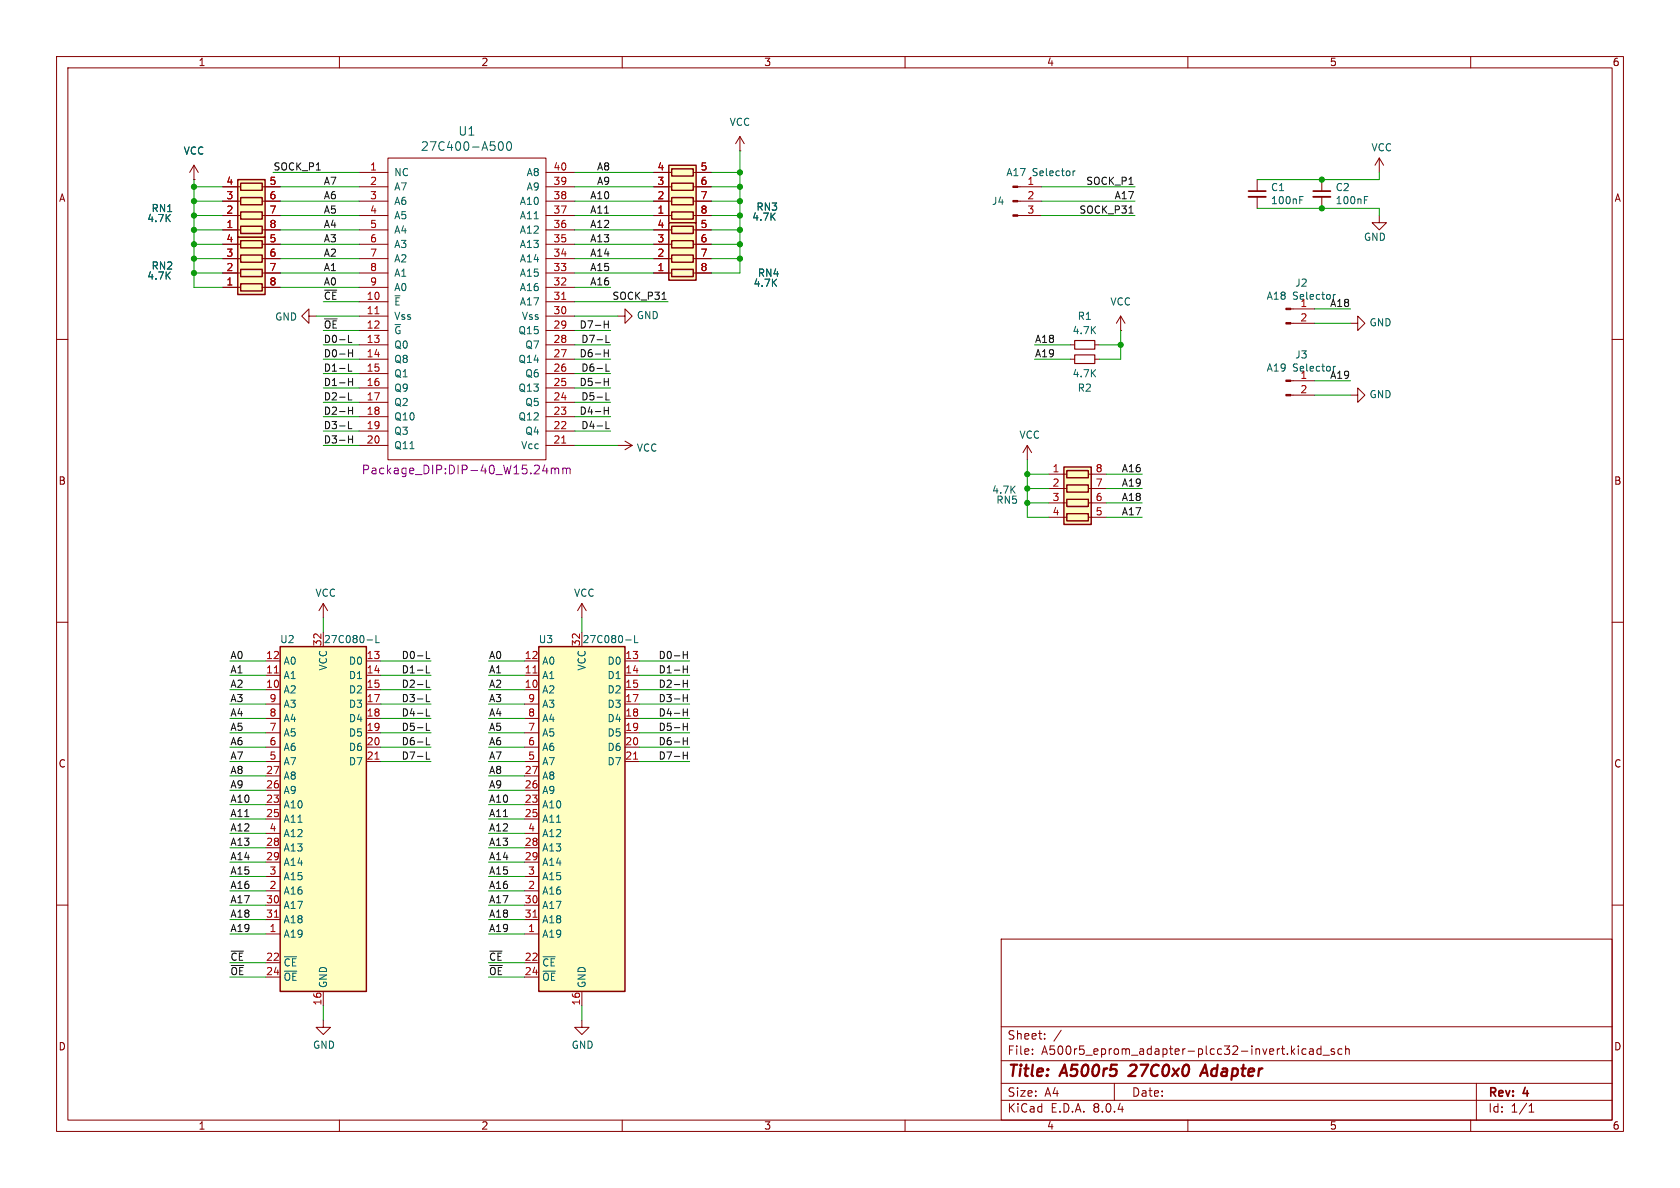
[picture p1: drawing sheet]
<svg xmlns="http://www.w3.org/2000/svg" width="297mm" height="210mm" viewBox="0 0 297 210" stroke-linecap="round" stroke-linejoin="round" font-family="sans-serif">
<g fill="none" stroke="#840000" stroke-width=".18">
<path d="M10 10h277v190h-277zM12 12h273v186h-273zM60 10v2M110 10v2M160 10v2M210 10v2M260 10v2M10 60h2M285 60h2M10 110h2M285 110h2M10 160h2"/>
<path d="M285 160h2M177 166h108v32h-108zM60 198v2M110 198v2M160 198v2M177 194.5h108M177 191.5h108M177 187.5h108M177 181.5h108M182.5 186.3v.1M182.5 185.5v.1M184.7 183.6v.1"/>
<path d="M184.7 182.8v.1M187.6 182.1l-1.3 2M197 191.5v3M210 198v2M229.5 184.9v.1M229.5 185.4v1M230.9 185.5l-.4-.1-.3 .3v.4l.1 .2h.6M231.5 185.5h.6l.1 .9M232.2 185.8h-.5a.29 .29 0 0 0-.2 .3 .29 .29 0 0 0 .2 .3l.5-.1M233.5 185.5l-.4-.1-.3 .3v.4l.2 .2h.5M233.5 184.9v1.5M233.9 186.5h1.1"/>
<path d="M235.9 185.5l-.4-.1-.2 .2 .1 .2 .5 .2v.3h-.6M237.2 185.5l-.4-.1-.3 .3v.4l.2 .2h.5M237.9 185.5l.2-.1 .4 .1v.9M237.9 184.9v1.5M260 198v2M261 191.5v6.5M270.3 196.6h.9M270.3 195.5l.4-.4v1.5"/>
</g>
<path d="M200.8 189.1l-1.3 1.1h1.2M212.2 190.2l.9-2 .4 2M212.4 189.6h1" fill="none" stroke="#840000" stroke-width=".4"/>
<path d="M49.5 114.3h15.3v61h-15.3z" fill="#ffffc2"/>
<path d="M49.5 114.3h15.3v61h-15.3z" fill="none" stroke="#840000" stroke-width=".25"/>
<g fill="none" stroke="#840000" stroke-width=".18">
<path d="M34.3 31.8h.1M34.3 29.2l-.8 1.3M34.3 29.2v2.6M34.3 29.2l.8 1.3M63.5 30.5h5.1M63.5 33h5.1M63.5 35.6h5.1M63.5 38.1h5.1M68.6 27.9h27.9v53.4h-27.9zM96.5 30.5h5.1M96.5 33h5.1M96.5 35.6h5.1"/>
<path d="M96.5 38.1h5.1M63.5 53.3h5.1M63.5 55.9h5.1M63.5 58.4h5.1M63.5 50.8h5.1M63.5 48.3h5.1M63.5 45.7h5.1M63.5 43.2h5.1M63.5 40.6h5.1M96.5 53.3h5.1M96.5 55.9h5.1M96.5 58.4h5.1"/>
<path d="M96.5 50.8h5.1M96.5 48.3h5.1M96.5 45.7h5.1M96.5 43.2h5.1M96.5 40.6h5.1M63.5 61h5.1M63.5 63.5h5.1M63.5 66h5.1M63.5 68.6h5.1M63.5 71.1h5.1M63.5 73.7h5.1M63.5 76.2h5.1"/>
<path d="M63.5 78.7h5.1M96.5 61h5.1M96.5 63.5h5.1M96.5 66h5.1M96.5 68.6h5.1M96.5 71.1h5.1M96.5 73.7h5.1M96.5 76.2h5.1M96.5 78.7h5.1M109.2 78.7h2.6M110.5 78l1.3 .7M111.8 78.7l-1.3 .8"/>
<path d="M47 119.4h2.5M47 116.8h2.5M57.1 106.7v2.5M57.1 111.8v2.5M57.1 106.7l-.7 1.3M57.1 106.7l.8 1.3M64.8 119.4h2.5M64.8 116.8h2.5M102.9 106.7l-.8 1.3M102.9 106.7v2.5M102.9 106.7l.7 1.3M47 121.9h2.5"/>
<path d="M47 124.5h2.5M47 127h2.5M47 129.5h2.5M47 132.1h2.5M47 134.6h2.5M47 139.7h2.5M47 137.2h2.5M64.8 121.9h2.5M64.8 124.5h2.5M64.8 127h2.5M64.8 129.5h2.5M64.8 132.1h2.5"/>
<path d="M64.8 134.6h2.5M47 157.5h2.5M47 142.2h2.5M47 144.8h2.5M47 149.9h2.5M47 152.4h2.5M47 154.9h2.5M47 147.3h2.5M47 165.1h2.5M47 170.2h2.5M47 172.7h2.5M47 160h2.5"/>
<path d="M47 162.6h2.5M57.1 175.3v2.5M57.1 180.3v1.3h1.3l-1.3 1.3-1.2-1.3h1.2M102.9 180.3v1.3h1.2l-1.2 1.3-1.3-1.3h1.3"/>
</g>
<path d="M66.3 55.5h.7M99.3 52.9h.7M99.3 78.3h.7M48.5 119h.7M66.3 134.2h.7M48.5 162.1h.7" fill="none" stroke="#a90000" stroke-width=".18"/>
<path d="M88.3 25.1h.2a.83 .83 0 0 1 .6 .6 .83 .83 0 0 1-.3 .8l-.2 .1a.83 .83 0 0 1-.6-.7 .83 .83 0 0 1 .3-.8zM89.8 25.1h.1a.83 .83 0 0 1 .6 .6 .83 .83 0 0 1-.3 .8l-.1 .1a.83 .83 0 0 1-.6-.7 .83 .83 0 0 1 .3-.8zM64.9 113.1h1M66.5 112.3v1.3h.6" fill="none" stroke="#006464" stroke-width=".18"/>
<path d="M95.9 83.2h1M97.5 82.7v1.1M97.5 82.9l.4-.2 .2 .3M98.1 83l.2-.3 .4 .1 .1 1M98.1 83v.8M99.5 82.9l.4-.2 .2 .3M99.5 82.7v1.1M100.1 83l.3-.3 .3 .1 .1 1M100.1 83v.8" fill="none" stroke="#840084" stroke-width=".18"/>
<path d="M95.2 114.3h15.3v61h-15.3z" fill="#ffffc2"/>
<path d="M95.2 114.3h15.3v61h-15.3z" fill="none" stroke="#840000" stroke-width=".25"/>
<g fill="none" stroke="#840000" stroke-width=".18">
<path d="M92.7 119.4h2.5M92.7 116.8h2.5M102.9 111.8v2.5M110.5 119.4h2.5M110.5 116.8h2.5M92.7 121.9h2.5M92.7 124.5h2.5M92.7 127h2.5M92.7 129.5h2.5M92.7 132.1h2.5M92.7 134.6h2.5M92.7 139.7h2.5"/>
<path d="M92.7 137.2h2.5M110.5 121.9h2.5M110.5 124.5h2.5M110.5 127h2.5M110.5 129.5h2.5M110.5 132.1h2.5M110.5 134.6h2.5M92.7 157.5h2.5M92.7 142.2h2.5M92.7 144.8h2.5M92.7 149.9h2.5M92.7 152.4h2.5"/>
<path d="M92.7 154.9h2.5M92.7 147.3h2.5M92.7 165.1h2.5M92.7 170.2h2.5M92.7 172.7h2.5M92.7 160h2.5M92.7 162.6h2.5M102.9 175.3v2.5"/>
</g>
<path d="M94.2 119h.7M112 134.2h.7M94.2 162.1h.7" fill="none" stroke="#a90000" stroke-width=".18"/>
<path d="M110.6 113.1h1M112.2 112.3v1.3h.6" fill="none" stroke="#006464" stroke-width=".18"/>
<path d="M42 41.9h4.9v10.2h-4.9z" fill="#ffffc2"/>
<path d="M42 41.9h4.9v10.2h-4.9zM42.5 50.2h3.9v1.2h-3.9zM42.5 47.6h3.9v1.3h-3.9zM42.5 45.1h3.9v1.3h-3.9zM42.5 42.5h3.9v1.3h-3.9z" fill="none" stroke="#840000" stroke-width=".25"/>
<path d="M39.4 50.8h3.1M39.4 48.3h3.1M39.4 45.7h3.1M39.4 43.2h3.1M46.4 50.8h3.1M46.4 48.3h3.1M46.4 45.7h3.1M46.4 43.2h3.1" fill="none" stroke="#840000" stroke-width=".18"/>
<path d="M42 31.8h4.9v10.1h-4.9z" fill="#ffffc2"/>
<path d="M42 31.8h4.9v10.1h-4.9zM42.5 37.5h3.9v1.2h-3.9zM42.5 34.9h3.9v1.3h-3.9zM42.5 32.4h3.9v1.3h-3.9zM42.5 40h3.9v1.3h-3.9z" fill="none" stroke="#840000" stroke-width=".25"/>
<path d="M39.4 38.1h3.1M39.4 35.6h3.1M39.4 33h3.1M46.4 38.1h3.1M46.4 35.6h3.1M46.4 33h3.1M39.4 40.6h3.1M46.4 40.6h3.1" fill="none" stroke="#840000" stroke-width=".18"/>
<path d="M188.1 82.6h4.8v10.1h-4.8z" fill="#ffffc2"/>
<path d="M188.1 82.6h4.8v10.1h-4.8zM188.6 83.2h3.8v1.3h-3.8zM188.6 85.7h3.8v1.3h-3.8zM188.6 88.3h3.8v1.2h-3.8zM188.6 90.8h3.8v1.3h-3.8z" fill="none" stroke="#840000" stroke-width=".25"/>
<g fill="none" stroke="#840000" stroke-width=".18">
<path d="M222.2 31.8v2M222.2 34.8v2M233.7 31.8v2M233.7 34.8v2M243.8 38.1v1.3h1.3l-1.3 1.2-1.2-1.2h1.2M243.8 27.9l-.7 1.3M243.8 27.9v2.6M243.8 27.9l.8 1.3M54.6 55.9v-1.3l-1.3 1.3 1.3 1.3v-1.3h1.3M109.2 55.9h1.3v-1.3l1.3 1.3-1.3 1.3v-1.3M228.2 57.2h4.2M228.2 54.6h4.2"/>
<path d="M238.8 57.2h1.2v-1.3l1.3 1.3-1.3 1.2v-1.2M181.6 78.7l-.8 1.3M181.6 78.7v2.6M181.6 78.7l.8 1.3M228.2 69.9h4.2M228.2 67.3h4.2M238.8 69.9h1.2v-1.3l1.3 1.3-1.3 1.2v-1.2M185.4 83.8h3.2M185.4 86.4h3.2M185.4 88.9h3.2M185.4 91.4h3.2M192.4 83.8h3.2"/>
<path d="M192.4 86.4h3.2M192.4 88.9h3.2M192.4 91.4h3.2"/>
</g>
<path d="M220.7 34.8h3.1M232.2 34.8h3" fill="none" stroke="#840000" stroke-width=".33"/>
<path d="M220.7 33.8h3.1M232.2 33.8h3" fill="none" stroke="#840000" stroke-width=".3"/>
<path d="M229.8 35.3h.4M229.8 34.7h.6M241.2 35.3h.4M241.2 34.7h.6M235.7 52.1v.8M236.1 52.1l-.4 .2M235.7 64.8v.8M236.1 64.8l-.4 .2" fill="none" stroke="#006464" stroke-width=".18"/>
<g fill="#840000" stroke="#840000" stroke-width=".18">
<path d="M227.3 57h.9v.3h-.9z"/>
<path d="M227.3 54.5h.9v.2h-.9z"/>
<path d="M227.3 69.7h.9v.3h-.9z"/>
<path d="M227.3 67.2h.9v.2h-.9z"/>
</g>
<path d="M118.2 29.2h4.9v10.2h-4.9z" fill="#ffffc2"/>
<path d="M118.2 29.2h4.9v10.2h-4.9zM118.7 37.5h3.9v1.2h-3.9zM118.7 34.9h3.9v1.3h-3.9zM118.7 32.4h3.9v1.3h-3.9zM118.7 29.8h3.9v1.3h-3.9z" fill="none" stroke="#840000" stroke-width=".25"/>
<path d="M115.6 38.1h3.1M115.6 35.6h3.1M115.6 33h3.1M115.6 30.5h3.1M122.6 38.1h3.1M122.6 35.6h3.1M122.6 33h3.1M122.6 30.5h3.1" fill="none" stroke="#840000" stroke-width=".18"/>
<path d="M118.2 39.4h4.9v10.1h-4.9z" fill="#ffffc2"/>
<path d="M118.2 39.4h4.9v10.1h-4.9zM118.7 47.6h3.9v1.3h-3.9zM118.7 45.1h3.9v1.3h-3.9zM118.7 42.5h3.9v1.3h-3.9zM118.7 40h3.9v1.3h-3.9z" fill="none" stroke="#840000" stroke-width=".25"/>
<g fill="none" stroke="#840000" stroke-width=".18">
<path d="M34.3 31.8h.1M39.4 38.1h2.5M39.4 35.6h2.5M39.4 33h2.5M47 38.1h2.5M47 35.6h2.5M47 33h2.5M115.6 38.1h2.5M115.6 35.6h2.5M115.6 33h2.5M115.6 30.5h2.5M123.2 38.1h2.5"/>
<path d="M123.2 35.6h2.5M123.2 33h2.5M123.2 30.5h2.5M130.8 26.7h.1M130.8 24.1l-.8 1.3M130.8 24.1v2.6M130.8 24.1l.8 1.3M179.9 38.1h4.2M179.9 35.6h4.2M179.9 33h4.2M39.4 48.3h2.5M39.4 45.7h2.5"/>
<path d="M39.4 43.2h2.5M39.4 40.6h2.5M39.4 50.8h2.5M47 48.3h2.5M47 45.7h2.5M47 43.2h2.5M47 40.6h2.5M47 50.8h2.5M115.6 48.3h3.1M115.6 45.7h3.1M115.6 43.2h3.1M115.6 40.6h3.1"/>
<path d="M122.6 48.3h3.1M122.6 45.7h3.1M122.6 43.2h3.1M122.6 40.6h3.1M198.1 58.4h.1M198.1 55.9l-.7 1.3M198.1 55.9v2.5M198.1 55.9l.8 1.3M189.2 61h.8M189.2 63.5h.8M193.5 61h.8M193.5 63.5h.8"/>
</g>
<g fill="#840000" stroke="#840000" stroke-width=".18">
<path d="M179.1 38h.8v.2h-.8z"/>
<path d="M179.1 35.4h.8v.3h-.8z"/>
<path d="M179.1 32.9h.8v.2h-.8z"/>
</g>
<path d="M189.7 30.2v.9M190.1 30.2l-.4 .3" fill="none" stroke="#006464" stroke-width=".18"/>
<path d="M190 60.2h3.5v1.5h-3.5zM190 62.7h3.5v1.6h-3.5z" fill="none" stroke="#840000" stroke-width=".2"/>
<g fill="none" stroke="#0f0f0f" stroke-width=".18">
<path d="M199.6 37.7h.7M61.6 59.3v1.2h.6M106.8 57.3h.7M107.1 59.3v1.2h.6M107.5 56.7v1.3M117 52.9h.8M61.6 62.4h.7M61.6 74.5v1.3h.6M61.6 77.7h.7M61.6 64.3v1.3h.6M61.6 69.4v1.3h.6M61.6 72.6h.7"/>
<path d="M61.6 67.5h.7M62.3 61.8v1.3M62.3 66.9v1.3M62.3 72v1.2M62.3 77v1.3M106.8 62.4h.7M106.8 72.6h.7M106.8 67.5h.7M107.1 64.3v1.3h.6M107.1 69.4v1.3h.6M107.1 74.5v1.3h.6M107.5 61.8v1.3"/>
<path d="M107.5 66.9v1.3M107.5 72v1.2M75.4 115.1v1.3h.6M75.4 117.7v1.3h.6M120.8 115.8h.7M120.8 118.3h.7M121.5 115.1v1.3M121.5 117.7v1.3M75.4 127.8v1.3h.6M75.4 120.2v1.3h.6M75.4 122.8v1.2h.6M75.4 125.3v1.3h.6"/>
<path d="M75.4 130.4v1.3h.6M75.4 132.9v1.3h.6M120.8 125.9h.7M120.8 128.5h.7M120.8 131h.7M120.8 133.5h.7M120.8 120.8h.7M120.8 123.4h.7M121.5 120.2v1.3M121.5 122.8v1.2M121.5 125.3v1.3M121.5 127.8v1.3"/>
<path d="M121.5 130.4v1.3M121.5 132.9v1.3"/>
</g>
<g fill="none" stroke="#009600" stroke-width=".18">
<path d="M34.3 38.1h5.1M34.3 31.8v19h5.1M34.3 35.6h5.1M34.3 33h5.1M48.3 30.5h15.2M49.5 38.1h14M49.5 35.6h14M49.5 33h14M101.6 38.1h14M101.6 35.6h14M101.6 33h14M101.6 30.5h14"/>
<path d="M125.7 38.1h5.1M125.7 35.6h5.1M125.7 33h5.1M125.7 30.5h5.1M130.8 26.7v21.6h-5.1M184.1 38.1h16.6M184.1 35.6h16.6M184.1 33h16.6M222.2 36.8h21.6v1.3M243.8 30.5v1.3h-21.6M34.3 40.6h5.1M34.3 48.3h5.1"/>
<path d="M34.3 45.7h5.1M34.3 43.2h5.1M49.5 40.6h14M49.5 50.8h14M49.5 48.3h14M49.5 45.7h14M49.5 43.2h14M55.9 55.9h7.6M57.1 58.4h6.4M57.1 53.3h6.4M101.6 58.4h6.3M101.6 40.6h14"/>
<path d="M101.6 50.8h6.3M101.6 48.3h14M101.6 45.7h14M101.6 43.2h14M101.6 53.3h16.5M101.6 55.9h7.6M125.7 40.6h5.1M125.7 45.7h5.1M125.7 43.2h5.1M198.1 58.4v5.1h-3.8M232.4 57.2h6.4M232.4 54.6h6.4"/>
<path d="M57.1 63.5h6.4M57.1 61h6.4M57.1 76.2h6.4M57.1 78.7h6.4M57.1 73.7h6.4M57.1 66h6.4M57.1 71.1h6.4M57.1 68.6h6.4M101.6 63.5h6.3M101.6 61h6.3M101.6 76.2h6.3M101.6 78.7h7.6"/>
<path d="M101.6 73.7h6.3M101.6 66h6.3M101.6 71.1h6.3M101.6 68.6h6.3M182.9 63.5h6.3M182.9 61h6.3M194.3 61h3.8M232.4 69.9h6.4M232.4 67.3h6.4M181.6 88.9h3.8M181.6 86.4h3.8M181.6 81.3v10.1h3.8"/>
<path d="M181.6 83.8h3.8M195.6 88.9h6.3M195.6 86.4h6.3M195.6 91.4h6.3M195.6 83.8h6.3M40.6 116.8h6.4M40.6 119.4h6.4M57.1 109.2v2.6M67.3 116.8h8.9M67.3 119.4h8.9M86.4 116.8h6.3M86.4 119.4h6.3"/>
<path d="M102.9 109.2v2.6M113 116.8h8.9M113 119.4h8.9M40.6 121.9h6.4M40.6 124.5h6.4M40.6 127h6.4M40.6 129.5h6.4M40.6 132.1h6.4M40.6 134.6h6.4M40.6 137.2h6.4M40.6 139.7h6.4M67.3 121.9h8.9"/>
<path d="M67.3 124.5h8.9M67.3 127h8.9M67.3 129.5h8.9M67.3 132.1h8.9M67.3 134.6h8.9M86.4 121.9h6.3M86.4 124.5h6.3M86.4 127h6.3M86.4 129.5h6.3M86.4 132.1h6.3M86.4 134.6h6.3M86.4 137.2h6.3"/>
<path d="M86.4 139.7h6.3M113 121.9h8.9M113 124.5h8.9M113 127h8.9M113 129.5h8.9M113 132.1h8.9M113 134.6h8.9M40.6 157.5h6.4M40.6 152.4h6.4M40.6 154.9h6.4M40.6 144.8h6.4M40.6 142.2h6.4"/>
<path d="M40.6 149.9h6.4M40.6 147.3h6.4M86.4 157.5h6.3M86.4 152.4h6.3M86.4 154.9h6.3M86.4 144.8h6.3M86.4 142.2h6.3M86.4 149.9h6.3M86.4 147.3h6.3M40.6 162.6h6.4M40.6 165.1h6.4M40.6 170.2h6.4"/>
<path d="M40.6 172.7h6.4M40.6 160h6.4M57.1 177.8v2.5M86.4 162.6h6.3M86.4 165.1h6.3M86.4 170.2h6.3M86.4 172.7h6.3M86.4 160h6.3M102.9 177.8v2.5"/>
</g>
<g fill="#009600" stroke="#009600" stroke-width=".18">
<circle cx="34.3" cy="40.6" r=".46"/>
<circle cx="34.3" cy="43.2" r=".46"/>
<circle cx="34.3" cy="38.1" r=".46"/>
<circle cx="34.3" cy="35.6" r=".46"/>
<circle cx="34.3" cy="33" r=".46"/>
<circle cx="34.3" cy="48.3" r=".46"/>
<circle cx="34.3" cy="45.7" r=".46"/>
<circle cx="198.1" cy="61" r=".46"/>
<circle cx="233.7" cy="31.8" r=".46"/>
<circle cx="233.7" cy="36.8" r=".46"/>
<circle cx="130.8" cy="33" r=".46"/>
<circle cx="130.8" cy="38.1" r=".46"/>
<circle cx="130.8" cy="35.6" r=".46"/>
<circle cx="130.8" cy="30.5" r=".46"/>
<circle cx="130.8" cy="40.6" r=".46"/>
<circle cx="130.8" cy="45.7" r=".46"/>
<circle cx="130.8" cy="43.2" r=".46"/>
<circle cx="181.6" cy="88.9" r=".46"/>
<circle cx="181.6" cy="83.8" r=".46"/>
<circle cx="181.6" cy="86.4" r=".46"/>
</g>
<g font-size="2.8" fill="#840000">
<text x="178" y="190.9">Title:</text>
<text x="187.7" y="190.9">A500r5</text>
<text x="200.6" y="190.9">27C0x0</text>
<text x="214.1" y="190.9">Adapter</text>
</g>
<g font-size="2.1" fill="#006464">
<text x="74.3" y="26.9">27C400-A500</text>
<text x="80.9" y="24.2">U1</text>
</g>
<text font-size="2.1" fill="#840084" x="63.9" y="84">Package_DIP:DIP-40_W15.24mm</text>
<g font-size="2.1" fill="#840000">
<text x="178" y="184">Sheet:</text>
<text x="178" y="186.7">File:</text>
<text x="184.1" y="186.7">A500r5_eprom_adapter-plcc32-invert.kicad_sch</text>
<text x="178" y="196.9">KiCad</text>
<text x="178" y="194.1">Size:</text>
<text x="184.7" y="194.1">A4</text>
<text x="185.7" y="196.9">E.D.A.</text>
<text x="193.3" y="196.9">8.0.4</text>
<text x="200" y="194.1">Date:</text>
<text x="263" y="194.3">Rev:</text>
<text x="263" y="196.9">Id:</text>
<text x="267.1" y="196.9">1/1</text>
<text x="269.4" y="194.3">4</text>
</g>
<g font-size="1.8" fill="#840000">
<text x="35" y="11.9">1</text>
<text x="85" y="11.9">2</text>
<text x="135" y="11.9">3</text>
<text x="185" y="11.9">4</text>
<text x="235" y="11.9">5</text>
<text x="285" y="11.9">6</text>
<text x="10.3" y="35.9">A</text>
<text x="285.3" y="35.9">A</text>
<text x="10.3" y="85.9">B</text>
<text x="285.3" y="85.9">B</text>
<text x="10.3" y="135.9">C</text>
<text x="285.3" y="135.9">C</text>
<text x="10.3" y="185.9">D</text>
<text x="285.3" y="185.9">D</text>
<text x="35" y="199.9">1</text>
<text x="85" y="199.9">2</text>
<text x="135" y="199.9">3</text>
<text x="185" y="199.9">4</text>
<text x="235" y="199.9">5</text>
<text x="285" y="199.9">6</text>
</g>
<g font-size="1.8" fill="#006464">
<text x="128.9" y="22.5">VCC</text>
<text x="32.4" y="27.5">VCC</text>
<text x="242.4" y="26.9">VCC</text>
<text x="69.6" y="31.3">NC</text>
<text x="69.6" y="33.9">A7</text>
<text x="93" y="33.9">A9</text>
<text x="93" y="31.3">A8</text>
<text x="177.8" y="31.3">A17</text>
<text x="182.5" y="31.3">Selector</text>
<text x="224.6" y="34">C1</text>
<text x="236" y="34">C2</text>
<text x="25.9" y="39.5">4.7K</text>
<text x="26.7" y="37.7">RN1</text>
<text x="69.6" y="36.4">A6</text>
<text x="69.6" y="39">A5</text>
<text x="69.6" y="41.5">A4</text>
<text x="91.8" y="41.5">A12</text>
<text x="91.8" y="39">A11</text>
<text x="91.8" y="36.4">A10</text>
<text x="132.9" y="39.2">4.7K</text>
<text x="133.6" y="37.4">RN3</text>
<text x="175.3" y="36.4">J4</text>
<text x="224.6" y="36.3">100nF</text>
<text x="236" y="36.3">100nF</text>
<text x="26.7" y="47.9">RN2</text>
<text x="69.6" y="44">A3</text>
<text x="69.6" y="46.6">A2</text>
<text x="91.8" y="46.6">A14</text>
<text x="91.8" y="44">A13</text>
<text x="241" y="42.8">GND</text>
<text x="25.9" y="49.6">4.7K</text>
<text x="69.6" y="49.1">A1</text>
<text x="69.6" y="51.7">A0</text>
<text x="91.8" y="51.7">A16</text>
<text x="91.8" y="49.1">A15</text>
<text x="133.1" y="50.9">4.7K</text>
<text x="133.9" y="49.1">RN4</text>
<text x="223.8" y="53.2">A18</text>
<text x="228.5" y="53.2">Selector</text>
<text x="228.9" y="50.9">J2</text>
<text x="48.5" y="56.9">GND</text>
<text x="69.6" y="54.2">~{E}</text>
<text x="69.6" y="56.7">Vss</text>
<text x="69.6" y="59.3">~{G}</text>
<text x="91.6" y="59.3">Q15</text>
<text x="91.8" y="54.2">A17</text>
<text x="92.2" y="56.7">Vss</text>
<text x="112.5" y="56.6">GND</text>
<text x="189.5" y="59.3">4.7K</text>
<text x="190.4" y="56.7">R1</text>
<text x="196.2" y="54.2">VCC</text>
<text x="229.8" y="54.4">1</text>
<text x="242" y="57.9">GND</text>
<text x="69.6" y="61.8">Q0</text>
<text x="69.6" y="64.4">Q8</text>
<text x="91.6" y="64.4">Q14</text>
<text x="92.8" y="61.8">Q7</text>
<text x="223.8" y="65.9">A19</text>
<text x="228.5" y="65.9">Selector</text>
<text x="228.9" y="63.6">J3</text>
<text x="69.6" y="66.9">Q1</text>
<text x="69.6" y="69.4">Q9</text>
<text x="69.6" y="72">Q2</text>
<text x="91.6" y="69.4">Q13</text>
<text x="92.8" y="72">Q5</text>
<text x="92.8" y="66.9">Q6</text>
<text x="189.5" y="66.9">4.7K</text>
<text x="190.4" y="69.4">R2</text>
<text x="229.8" y="67.1">1</text>
<text x="242" y="70.6">GND</text>
<text x="69.6" y="74.5">Q10</text>
<text x="69.6" y="77.1">Q3</text>
<text x="91.6" y="74.5">Q12</text>
<text x="92.8" y="77.1">Q4</text>
<text x="180.1" y="77.7">VCC</text>
<text x="69.6" y="79.6">Q11</text>
<text x="92" y="79.6">Vcc</text>
<text x="112.5" y="80">VCC</text>
<text x="175.3" y="87.5">4.7K</text>
<text x="176" y="89.3">RN5</text>
<text x="55.7" y="105.7">VCC</text>
<text x="101.4" y="105.7">VCC</text>
<text x="49.4" y="113.9">U2</text>
<text x="57.2" y="113.9">27C080-L</text>
<text x="95.1" y="113.9">U3</text>
<text x="102.9" y="113.9">27C080-L</text>
<text x="50" y="117.7">A0</text>
<text x="58" y="118.6" transform="rotate(-90 58 118.6)">VCC</text>
<text x="61.6" y="117.7">D0</text>
<text x="95.8" y="117.7">A0</text>
<text x="103.7" y="118.6" transform="rotate(-90 103.7 118.6)">VCC</text>
<text x="107.3" y="117.7">D0</text>
<text x="50" y="122.8">A2</text>
<text x="50" y="120.2">A1</text>
<text x="50" y="125.3">A3</text>
<text x="61.6" y="120.2">D1</text>
<text x="61.6" y="122.8">D2</text>
<text x="61.6" y="125.3">D3</text>
<text x="95.8" y="122.8">A2</text>
<text x="95.8" y="120.2">A1</text>
<text x="95.8" y="125.3">A3</text>
<text x="107.3" y="120.2">D1</text>
<text x="107.3" y="122.8">D2</text>
<text x="107.3" y="125.3">D3</text>
<text x="50" y="130.4">A5</text>
<text x="50" y="127.9">A4</text>
<text x="61.6" y="127.9">D4</text>
<text x="61.6" y="130.4">D5</text>
<text x="95.8" y="130.4">A5</text>
<text x="95.8" y="127.9">A4</text>
<text x="107.3" y="127.9">D4</text>
<text x="107.3" y="130.4">D5</text>
<text x="50" y="135.5">A7</text>
<text x="50" y="132.9">A6</text>
<text x="61.6" y="132.9">D6</text>
<text x="61.6" y="135.5">D7</text>
<text x="95.8" y="135.5">A7</text>
<text x="95.8" y="132.9">A6</text>
<text x="107.3" y="132.9">D6</text>
<text x="107.3" y="135.5">D7</text>
<text x="50" y="143.1">A10</text>
<text x="50" y="140.6">A9</text>
<text x="50" y="138">A8</text>
<text x="95.8" y="143.1">A10</text>
<text x="95.8" y="140.6">A9</text>
<text x="95.8" y="138">A8</text>
<text x="50" y="145.6">A11</text>
<text x="50" y="148.2">A12</text>
<text x="95.8" y="145.6">A11</text>
<text x="95.8" y="148.2">A12</text>
<text x="50" y="150.7">A13</text>
<text x="50" y="153.3">A14</text>
<text x="50" y="155.8">A15</text>
<text x="95.8" y="150.7">A13</text>
<text x="95.8" y="153.3">A14</text>
<text x="95.8" y="155.8">A15</text>
<text x="50" y="158.3">A16</text>
<text x="50" y="160.9">A17</text>
<text x="95.8" y="158.3">A16</text>
<text x="95.8" y="160.9">A17</text>
<text x="50" y="166">A19</text>
<text x="50" y="163.4">A18</text>
<text x="95.8" y="166">A19</text>
<text x="95.8" y="163.4">A18</text>
<text x="50" y="171">~{CE}</text>
<text x="50" y="173.6">~{OE}</text>
<text x="95.8" y="171">~{CE}</text>
<text x="95.8" y="173.6">~{OE}</text>
<text x="58" y="174.8" transform="rotate(-90 58 174.8)">GND</text>
<text x="103.7" y="174.8" transform="rotate(-90 103.7 174.8)">GND</text>
<text x="55.2" y="185.6">GND</text>
<text x="101" y="185.6">GND</text>
</g>
<g font-size="1.8" fill="#a90000">
<text x="39.9" y="35.3">3</text>
<text x="39.9" y="32.8">4</text>
<text x="47.6" y="32.8">5</text>
<text x="47.6" y="35.3">6</text>
<text x="65.3" y="30.2">1</text>
<text x="65.3" y="32.8">2</text>
<text x="65.3" y="35.3">3</text>
<text x="97.7" y="35.3">38</text>
<text x="97.7" y="32.8">39</text>
<text x="97.7" y="30.2">40</text>
<text x="116.1" y="35.3">2</text>
<text x="116.1" y="32.8">3</text>
<text x="116.1" y="30.2">4</text>
<text x="123.8" y="30.2">5</text>
<text x="123.8" y="32.8">6</text>
<text x="123.8" y="35.3">7</text>
<text x="181.5" y="32.8">1</text>
<text x="181.5" y="35.3">2</text>
<text x="39.9" y="40.4">1</text>
<text x="39.9" y="37.8">2</text>
<text x="47.6" y="37.8">7</text>
<text x="47.6" y="40.4">8</text>
<text x="65.3" y="37.8">4</text>
<text x="65.3" y="40.4">5</text>
<text x="97.7" y="40.4">36</text>
<text x="97.7" y="37.8">37</text>
<text x="116.1" y="37.8">1</text>
<text x="116.1" y="40.4">4</text>
<text x="123.8" y="37.8">8</text>
<text x="123.8" y="40.4">5</text>
<text x="181.5" y="37.8">3</text>
<text x="39.9" y="45.5">3</text>
<text x="39.9" y="42.9">4</text>
<text x="47.6" y="42.9">5</text>
<text x="47.6" y="45.5">6</text>
<text x="65.3" y="42.9">6</text>
<text x="65.3" y="45.5">7</text>
<text x="97.7" y="45.5">34</text>
<text x="97.7" y="42.9">35</text>
<text x="116.1" y="45.5">2</text>
<text x="116.1" y="42.9">3</text>
<text x="123.8" y="42.9">6</text>
<text x="123.8" y="45.5">7</text>
<text x="39.9" y="50.5">1</text>
<text x="39.9" y="48">2</text>
<text x="47.6" y="48">7</text>
<text x="47.6" y="50.5">8</text>
<text x="64.7" y="53.1">10</text>
<text x="65.3" y="48">8</text>
<text x="65.3" y="50.5">9</text>
<text x="97.7" y="53.1">31</text>
<text x="97.7" y="50.5">32</text>
<text x="97.7" y="48">33</text>
<text x="116.1" y="48">1</text>
<text x="123.8" y="48">8</text>
<text x="64.7" y="55.6">11</text>
<text x="64.7" y="58.2">12</text>
<text x="97.7" y="58.2">29</text>
<text x="97.7" y="55.6">30</text>
<text x="229.8" y="56.9">2</text>
<text x="64.7" y="60.7">13</text>
<text x="64.7" y="63.2">14</text>
<text x="64.7" y="65.8">15</text>
<text x="97.7" y="65.8">26</text>
<text x="97.7" y="63.2">27</text>
<text x="97.7" y="60.7">28</text>
<text x="64.7" y="68.3">16</text>
<text x="64.7" y="70.9">17</text>
<text x="97.7" y="70.9">24</text>
<text x="97.7" y="68.3">25</text>
<text x="229.8" y="69.6">2</text>
<text x="64.7" y="73.4">18</text>
<text x="64.7" y="75.9">19</text>
<text x="97.7" y="75.9">22</text>
<text x="97.7" y="73.4">23</text>
<text x="64.7" y="78.5">20</text>
<text x="97.7" y="78.5">21</text>
<text x="186" y="83.6">1</text>
<text x="193.6" y="83.6">8</text>
<text x="186" y="86.1">2</text>
<text x="186" y="88.6">3</text>
<text x="193.6" y="88.6">6</text>
<text x="193.6" y="86.1">7</text>
<text x="186" y="91.2">4</text>
<text x="193.6" y="91.2">5</text>
<text x="46.9" y="119.1">11</text>
<text x="46.9" y="116.6">12</text>
<text x="56.9" y="114.3" transform="rotate(-90 56.9 114.3)">32</text>
<text x="64.7" y="116.6">13</text>
<text x="64.7" y="119.1">14</text>
<text x="92.7" y="119.1">11</text>
<text x="92.7" y="116.6">12</text>
<text x="102.6" y="114.3" transform="rotate(-90 102.6 114.3)">32</text>
<text x="110.4" y="116.6">13</text>
<text x="110.4" y="119.1">14</text>
<text x="46.9" y="121.7">10</text>
<text x="47.6" y="124.2">9</text>
<text x="64.7" y="121.7">15</text>
<text x="64.7" y="124.2">17</text>
<text x="92.7" y="121.7">10</text>
<text x="93.3" y="124.2">9</text>
<text x="110.4" y="121.7">15</text>
<text x="110.4" y="124.2">17</text>
<text x="47.6" y="131.8">6</text>
<text x="47.6" y="129.3">7</text>
<text x="47.6" y="126.7">8</text>
<text x="64.7" y="126.7">18</text>
<text x="64.7" y="129.3">19</text>
<text x="64.7" y="131.8">20</text>
<text x="93.3" y="131.8">6</text>
<text x="93.3" y="129.3">7</text>
<text x="93.3" y="126.7">8</text>
<text x="110.4" y="126.7">18</text>
<text x="110.4" y="129.3">19</text>
<text x="110.4" y="131.8">20</text>
<text x="46.9" y="136.9">27</text>
<text x="47.6" y="134.4">5</text>
<text x="64.7" y="134.4">21</text>
<text x="92.7" y="136.9">27</text>
<text x="93.3" y="134.4">5</text>
<text x="110.4" y="134.4">21</text>
<text x="46.9" y="142">23</text>
<text x="46.9" y="139.4">26</text>
<text x="92.7" y="142">23</text>
<text x="92.7" y="139.4">26</text>
<text x="46.9" y="144.5">25</text>
<text x="46.9" y="149.6">28</text>
<text x="47.6" y="147.1">4</text>
<text x="92.7" y="144.5">25</text>
<text x="92.7" y="149.6">28</text>
<text x="93.3" y="147.1">4</text>
<text x="46.9" y="152.1">29</text>
<text x="47.6" y="154.7">3</text>
<text x="92.7" y="152.1">29</text>
<text x="93.3" y="154.7">3</text>
<text x="46.9" y="159.8">30</text>
<text x="47.6" y="157.2">2</text>
<text x="92.7" y="159.8">30</text>
<text x="93.3" y="157.2">2</text>
<text x="46.9" y="162.3">31</text>
<text x="47.6" y="164.8">1</text>
<text x="92.7" y="162.3">31</text>
<text x="93.3" y="164.8">1</text>
<text x="46.9" y="169.9">22</text>
<text x="46.9" y="172.5">24</text>
<text x="92.7" y="169.9">22</text>
<text x="92.7" y="172.5">24</text>
<text x="56.9" y="177.8" transform="rotate(-90 56.9 177.8)">16</text>
<text x="102.6" y="177.8" transform="rotate(-90 102.6 177.8)">16</text>
</g>
<g font-size="1.8" fill="#0f0f0f">
<text x="48.3" y="30.2">SOCK_P1</text>
<text x="57.1" y="35.3">A6</text>
<text x="57.1" y="32.8">A7</text>
<text x="104.2" y="35.3">A10</text>
<text x="105.4" y="30.2">A8</text>
<text x="105.4" y="32.8">A9</text>
<text x="191.9" y="32.8">SOCK_P1</text>
<text x="196.9" y="35.3">A17</text>
<text x="57.1" y="37.8">A5</text>
<text x="57.1" y="40.4">A4</text>
<text x="104.2" y="40.4">A12</text>
<text x="104.2" y="37.8">A11</text>
<text x="190.7" y="37.8">SOCK_P31</text>
<text x="57.1" y="48">A1</text>
<text x="57.1" y="42.9">A3</text>
<text x="57.1" y="45.5">A2</text>
<text x="104.2" y="42.9">A13</text>
<text x="104.2" y="45.5">A14</text>
<text x="104.2" y="48">A15</text>
<text x="57.1" y="50.5">A0</text>
<text x="57.1" y="53.1">~{CE}</text>
<text x="104.2" y="50.5">A16</text>
<text x="108.2" y="53.1">SOCK_P31</text>
<text x="57.1" y="58.2">~{OE}</text>
<text x="102.4" y="58.2">D7-H</text>
<text x="235" y="54.3">A18</text>
<text x="57.1" y="60.7">D0-L</text>
<text x="57.1" y="65.8">D1-L</text>
<text x="57.1" y="63.2">D0-H</text>
<text x="102.4" y="63.2">D6-H</text>
<text x="102.7" y="60.7">D7-L</text>
<text x="102.7" y="65.8">D6-L</text>
<text x="182.9" y="63.2">A19</text>
<text x="182.9" y="60.7">A18</text>
<text x="57.1" y="68.3">D1-H</text>
<text x="57.1" y="70.9">D2-L</text>
<text x="102.4" y="68.3">D5-H</text>
<text x="102.7" y="70.9">D5-L</text>
<text x="235" y="67">A19</text>
<text x="57.1" y="75.9">D3-L</text>
<text x="57.1" y="73.4">D2-H</text>
<text x="102.4" y="73.4">D4-H</text>
<text x="102.7" y="75.9">D4-L</text>
<text x="57.1" y="78.5">D3-H</text>
<text x="198.2" y="83.6">A16</text>
<text x="198.2" y="86.1">A19</text>
<text x="198.2" y="88.6">A18</text>
<text x="198.2" y="91.2">A17</text>
<text x="40.6" y="119.1">A1</text>
<text x="40.6" y="116.6">A0</text>
<text x="70.9" y="119.1">D1-L</text>
<text x="70.9" y="116.6">D0-L</text>
<text x="86.4" y="119.1">A1</text>
<text x="86.4" y="116.6">A0</text>
<text x="116.3" y="116.6">D0-H</text>
<text x="116.3" y="119.1">D1-H</text>
<text x="40.6" y="124.2">A3</text>
<text x="40.6" y="121.7">A2</text>
<text x="70.9" y="124.2">D3-L</text>
<text x="70.9" y="121.7">D2-L</text>
<text x="86.4" y="121.7">A2</text>
<text x="86.4" y="124.2">A3</text>
<text x="116.3" y="121.7">D2-H</text>
<text x="116.3" y="124.2">D3-H</text>
<text x="40.6" y="126.7">A4</text>
<text x="40.6" y="131.8">A6</text>
<text x="40.6" y="129.3">A5</text>
<text x="70.9" y="129.3">D5-L</text>
<text x="70.9" y="126.7">D4-L</text>
<text x="70.9" y="131.8">D6-L</text>
<text x="86.4" y="126.7">A4</text>
<text x="86.4" y="129.3">A5</text>
<text x="86.4" y="131.8">A6</text>
<text x="116.3" y="126.7">D4-H</text>
<text x="116.3" y="129.3">D5-H</text>
<text x="116.3" y="131.8">D6-H</text>
<text x="40.6" y="136.9">A8</text>
<text x="40.6" y="134.4">A7</text>
<text x="70.9" y="134.4">D7-L</text>
<text x="86.4" y="136.9">A8</text>
<text x="86.4" y="134.4">A7</text>
<text x="116.3" y="134.4">D7-H</text>
<text x="40.6" y="139.4">A9</text>
<text x="40.6" y="142">A10</text>
<text x="86.4" y="142">A10</text>
<text x="86.4" y="139.4">A9</text>
<text x="40.6" y="147.1">A12</text>
<text x="40.6" y="149.6">A13</text>
<text x="40.6" y="144.5">A11</text>
<text x="86.4" y="149.6">A13</text>
<text x="86.4" y="144.5">A11</text>
<text x="86.4" y="147.1">A12</text>
<text x="40.6" y="152.1">A14</text>
<text x="40.6" y="154.7">A15</text>
<text x="86.4" y="152.1">A14</text>
<text x="86.4" y="154.7">A15</text>
<text x="40.6" y="157.2">A16</text>
<text x="40.6" y="159.8">A17</text>
<text x="86.4" y="159.8">A17</text>
<text x="86.4" y="157.2">A16</text>
<text x="40.6" y="162.3">A18</text>
<text x="40.6" y="164.8">A19</text>
<text x="86.4" y="162.3">A18</text>
<text x="86.4" y="164.8">A19</text>
<text x="40.6" y="172.5">~{OE}</text>
<text x="40.6" y="169.9">~{CE}</text>
<text x="86.4" y="169.9">~{CE}</text>
<text x="86.4" y="172.5">~{OE}</text>
</g>
</svg>
